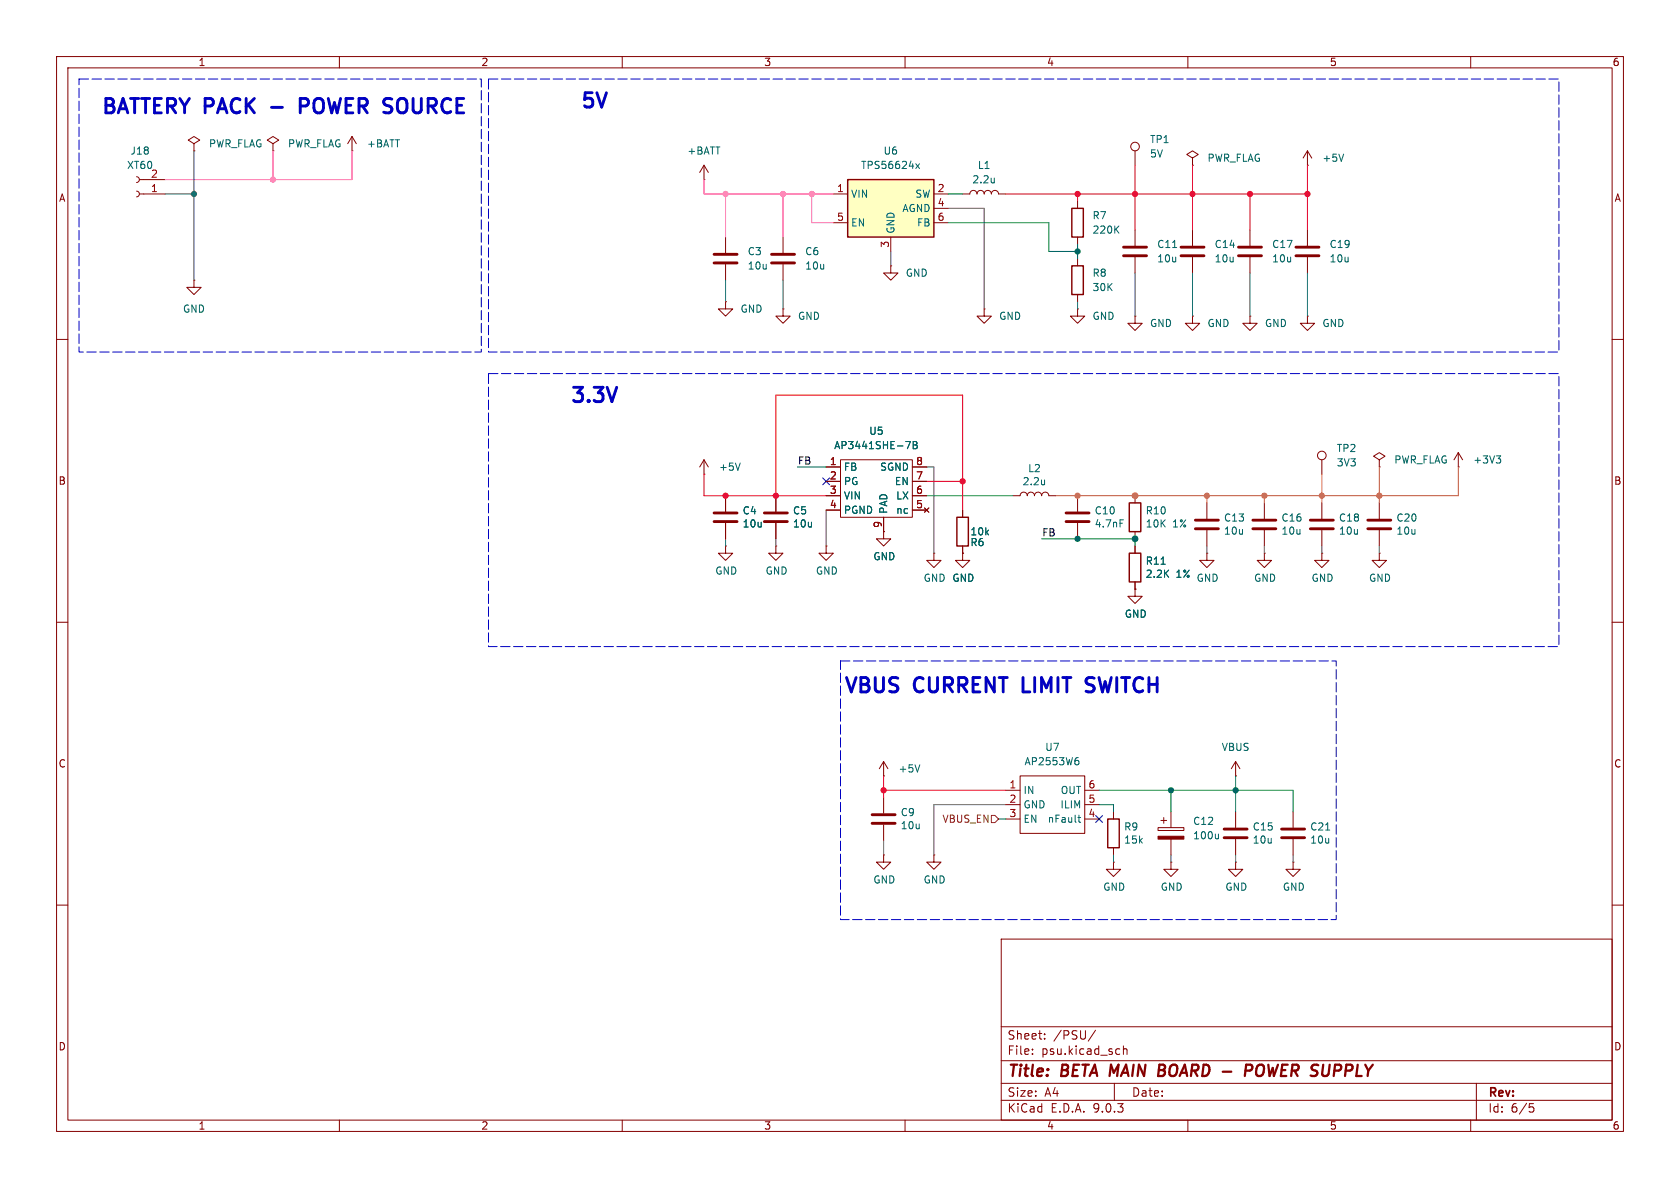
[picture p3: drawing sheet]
<svg xmlns="http://www.w3.org/2000/svg" width="297mm" height="210mm" viewBox="0 0 297 210" stroke-linecap="round" stroke-linejoin="round" font-family="sans-serif">
<g fill="none" stroke="#840000" stroke-width=".18">
<path d="M10 10h277v190h-277zM12 12h273v186h-273zM60 10v2M110 10v2M160 10v2M210 10v2M260 10v2M24.1 33.8l.4 .1 .1 .4-.1 .3-.4 .2M24.1 31.2l.4 .2 .1 .4-.1 .3-.4 .2M24.6 34.3h4.6M24.6 31.8h4.6M34.3 25.4l1-.6-1-.7-1 .7 1 .6v1.3"/>
<path d="M34.3 26.7h.1M48.3 25.4l1-.6-1-.7-1.1 .7 1.1 .6v1.3M48.3 26.7h.1M62.2 26.7h.1M62.2 24.1l-.7 1.3M62.2 24.1l.8 1.3M62.2 24.1v2.6M124.5 31.8h.1M124.5 29.2v2.6M124.5 29.2l-.8 1.3M124.5 29.2l.7 1.3M170.2 34.3h1.2a.64 .64 0 0 1 .7-.6 .64 .64 0 0 1 .6 .6 .64 .64 0 0 1 .7-.6 .64 .64 0 0 1 .6 .6 .64 .64 0 0 1 .6-.6 .64 .64 0 0 1 .7 .6 .64 .64 0 0 1 .6-.6 .64 .64 0 0 1 .6 .6h1.3"/>
<path d="M190.5 35.6v1.2M200.7 26.7v2.5M210.8 27.9l1-.6-1-.6-1 .6 1 .6v1.3M210.8 29.2h.1M231.1 29.2h.1M231.1 26.7l-.7 1.2M231.1 26.7l.8 1.2M231.1 26.7v2.5M34.3 49.5v1.3h1.3l-1.3 1.3-1.3-1.3h1.3M34.3 49.5h.1M128.3 53.3v1.3h1.2l-1.2 1.3-1.3-1.3h1.3M128.3 53.3h.1"/>
<path d="M128.3 41.9v2.8M128.3 46.7v2.8M138.4 54.6v1.3h1.3l-1.3 1.3-1.2-1.3h1.2M138.4 54.6h.1M138.4 41.9v2.8M138.4 46.7v2.8M157.5 47v1.3h1.2l-1.2 1.2-1.3-1.2h1.3M157.5 47h.1M174 54.6v1.3h1.3l-1.3 1.3-1.3-1.3h1.3M174 54.6h.1M190.5 54.6v1.3h1.3l-1.3 1.3-1.3-1.3h1.3M190.5 54.6h.1"/>
<path d="M190.5 41.9v1.3M190.5 45.7v1.3M190.5 52.1v1.2M200.7 55.9v1.3h1.2l-1.2 1.2-1.3-1.2h1.3M200.7 55.9h.1M200.7 40.6v2.8M200.7 45.5v2.8M210.8 55.9v1.3h1.3l-1.3 1.2-1.3-1.2h1.3M210.8 55.9h.1M210.8 40.6v2.8M210.8 45.5v2.8M221 55.9v1.3h1.2l-1.2 1.2-1.3-1.2h1.3"/>
<path d="M221 55.9h.1M221 40.6v2.8M221 45.5v2.8M231.1 55.9v1.3h1.3l-1.3 1.2-1.2-1.2h1.2M231.1 55.9h.1M231.1 40.6v2.8M231.1 45.5v2.8M10 60h2M285 60h2M124.5 83.8h.1M124.5 81.3l-.8 1.3M124.5 81.3l.7 1.3"/>
<path d="M124.5 81.3v2.5M128.3 96.5v1.3h1.2l-1.2 1.3-1.3-1.3h1.3M128.3 96.5h.1M128.3 87.6v2.8M128.3 92.5v2.8M137.2 96.5v1.3h1.2l-1.2 1.3-1.3-1.3h1.3M137.2 96.5h.1M137.2 87.6v2.8M137.2 92.5v2.8M146 96.5v1.3h1.3l-1.3 1.3-1.2-1.3h1.2M146 96.5h.1M146 87.6h2.6"/>
<path d="M146 82.6h2.6M146 85.1h2.6M146 90.2h2.6M148.6 81.3h12.7v10.1h-12.7zM156.2 94v1.3h1.3l-1.3 1.2-1.3-1.2h1.3M156.2 94h.1M156.2 91.4v2.6M161.3 87.6h2.5M161.3 82.6h2.5M161.3 85.1h2.5M161.3 90.2h2.5M163.4 89.8l.8 .8"/>
<path d="M164.2 89.8l-.8 .8M165.1 97.8v1.3h1.3l-1.3 1.2-1.3-1.2h1.3M165.1 97.8h.1M170.2 97.8v1.3h1.2l-1.2 1.2-1.3-1.2h1.3M170.2 97.8h.1M170.2 90.2v1.2M170.2 96.5v1.3M179.1 87.6h1.2a.64 .64 0 0 1 .7-.6 .64 .64 0 0 1 .6 .6 .64 .64 0 0 1 .6-.6 .64 .64 0 0 1 .7 .6 .64 .64 0 0 1 .6-.6 .64 .64 0 0 1 .6 .6 .64 .64 0 0 1 .7-.6 .64 .64 0 0 1 .6 .6h1.3M200.7 87.6v1.3M200.7 94v1.3M213.4 97.8v1.3h1.2l-1.2 1.2-1.3-1.2h1.3M213.4 97.8h.1"/>
<path d="M213.4 88.9v2.8M213.4 93.7v2.8M223.5 97.8v1.3h1.3l-1.3 1.2-1.3-1.2h1.3M223.5 97.8h.1M223.5 88.9v2.8M223.5 93.7v2.8M233.7 97.8v1.3h1.2l-1.2 1.2-1.3-1.2h1.3M233.7 97.8h.1M233.7 81.3v2.5M233.7 88.9v2.8M233.7 93.7v2.8M243.8 81.3l1.1-.7-1.1-.6-1 .6 1 .7v1.3"/>
<path d="M243.8 82.6h.1M243.8 97.8v1.3h1.3l-1.3 1.2-1.2-1.2h1.2M243.8 97.8h.1M243.8 88.9v2.8M243.8 93.7v2.8M257.8 82.6h.1M257.8 80l-.8 1.3M257.8 80l.8 1.3M257.8 80v2.6M10 110h2M285 110h2M156.2 137.2h.1"/>
<path d="M156.2 134.6l-.8 1.3M156.2 134.6l.8 1.3M156.2 134.6v2.6M177.8 139.7h2.5M180.3 137.2h11.5v10.1h-11.5zM191.8 139.7h2.5M218.4 137.2h.1M218.4 134.6v2.6M218.4 134.6l-.7 1.3M218.4 134.6l.8 1.3M156.2 151.1v1.3h1.3l-1.3 1.3-1.3-1.3h1.3M156.2 151.1h.1"/>
<path d="M156.2 141v2.8M156.2 145.8v2.8M165.1 151.1v1.3h1.3l-1.3 1.3-1.3-1.3h1.3M165.1 151.1h.1M177.8 142.2h2.5M177.8 144.8h2.5M191.8 142.2h2.5M191.8 144.8h2.5M196.8 152.4v1.3h1.3l-1.3 1.2-1.2-1.2h1.2M196.8 152.4h.1M196.8 143.5v1.3M196.8 149.9v1.2"/>
<path d="M204.7 146.3h4.6v.5h-4.6zM205.2 145h1M205.7 144.5v1M207 152.4v1.3h1.3l-1.3 1.2-1.3-1.2h1.3M207 152.4h.1M207 143.5v2.8M207 148.3v2.8M218.4 152.4v1.3h1.3l-1.3 1.2-1.2-1.2h1.2M218.4 152.4h.1M218.4 143.5v2.8M218.4 148.3v2.8M228.6 152.4v1.3h1.3l-1.3 1.2-1.3-1.2h1.3"/>
<path d="M228.6 152.4h.1M228.6 143.5v2.8M228.6 148.3v2.8M10 160h2M177 166h108v32h-108zM285 160h2M60 198v2M110 198v2M160 198v2M177 194.5h108M177 191.5h108M177 187.5h108"/>
<path d="M177 181.5h108M182.5 186.3v.1M182.5 185.5v.1M184.7 183.6v.1M184.7 182.8v.1M193.7 182.1l-1.3 2M197 191.5v3M197.8 185.4l.2 .1M198 186.3l-.2 .1M198.6 184.9v1.5M198.6 185.5l.2-.1 .4 .1v.9M210 198v2"/>
<path d="M260 198v2M261 191.5v6.5M270.4 195.1h.7M270.5 195.7h.4l.3 .3-.2 .5-.5 .1"/>
<circle cx="200.7" cy="25.9" r=".76"/>
<circle cx="233.7" cy="80.5" r=".76"/>
</g>
<path d="M204.9 189.2h.6M205 188.2h.6M205.5 189.2l.3 .1M205.7 190.1l-1 .1M205.7 189.1l-.2 .1M220.3 188.2l1 .1a.58 .58 0 0 1-.4 1h-.7M222.7 188.2l-.2 .1a1.48 1.48 0 0 0-.2 1.8l.5 .1" fill="none" stroke="#840000" stroke-width=".4"/>
<g fill="none" stroke="#840000" stroke-width=".51">
<path d="M126.2 45h4.1M126.2 46.5h4.1M136.4 45h4.1M136.4 46.5h4.1M198.6 43.7h4.1M198.6 45.2h4.1M208.8 43.7h4.1M208.8 45.2h4.1M218.9 43.7h4.1M218.9 45.2h4.1M229.1 43.7h4.1M229.1 45.2h4.1"/>
<path d="M126.2 90.7h4.1M126.2 92.2h4.1M135.1 90.7h4.1M135.1 92.2h4.1M211.3 91.9h4.1M211.3 93.5h4.1M221.5 91.9h4.1M221.5 93.5h4.1M231.6 91.9h4.1M231.6 93.5h4.1M241.8 91.9h4.1M241.8 93.5h4.1"/>
<path d="M154.2 144h4M154.2 145.5h4M216.4 146.6h4.1M216.4 148.1h4.1M226.6 146.6h4M226.6 148.1h4"/>
</g>
<path d="M189.5 36.8h2v5.1h-2zM189.5 47h2v5.1h-2zM169.2 91.4h2v5.1h-2zM199.6 88.9h2.1v5.1h-2.1zM195.8 144.8h2.1v5.1h-2.1z" fill="none" stroke="#840000" stroke-width=".25"/>
<g fill="none" stroke="#006464" stroke-width=".18">
<path d="M175.8 31.5v.8M175.8 32.2l-.1 .1M197.8 39.9l-.7 .8M237.5 27.2l-.4 1.3M197.3 40.5l.5 .7M207.3 43.8h.7M160.1 78h.9l-.6 1.3M161.4 78h.5l.2 .3-.2 .4 .2 .1 .1 .3-.3 .2h-.5zM161.4 78.7h.5M130.9 81.9l-.5 1.2M184.7 84.8v.9M184.7 85.6h-.1"/>
<path d="M264.5 80.6h.8l-.4 .5M265.1 81.1l.2 .2v.3l-.2 .3M162.6 135.2l-.4 1.3M190.4 133.9h.2M190.5 134.4l.2 .3v.3l-.2 .2M190.6 144.5h.4M190.7 144.1v1.1l.3 .2M215.4 147.4v.9M215.4 148.2l-.2 .1M234.4 146.7h.7"/>
</g>
<path d="M204.7 147.8h4.6v.5h-4.6z" fill="#840000" stroke="#840000" stroke-width=".18"/>
<path d="M149.9 31.8h15.2v10.1h-15.2z" fill="#ffffc2"/>
<path d="M149.9 31.8h15.2v10.1h-15.2zM199.6 97.8h2.1v5.1h-2.1z" fill="none" stroke="#840000" stroke-width=".25"/>
<g fill="none" stroke="#840000" stroke-width=".18">
<path d="M147.3 34.3h2.6M147.3 39.4h2.6M165.1 34.3h2.5M165.1 39.4h2.5M165.1 36.8h2.5M157.5 41.9v2.6M128.3 87.6v2.8M128.3 92.5v2.8M137.2 87.6v2.8M137.2 92.5v2.8M146 82.6h2.6M146 85.1h2.6"/>
<path d="M146 87.6h2.6M146 90.2h2.6M156.2 94h.1M156.2 91.4v2.6M161.3 82.6h2.5M161.3 85.1h2.5M161.3 87.6h2.5M161.3 90.2h2.5M163.4 89.8l.8 .8M164.2 89.8l-.8 .8M170.2 97.8h.1M170.2 90.2v1.2"/>
<path d="M170.2 96.5v1.3M190.5 87.6v2.8M190.5 92.5v2.8M200.7 96.5v1.3M200.7 104.1v1.3h1.2l-1.2 1.3-1.3-1.3h1.3M200.7 104.1h.1M200.7 102.9v1.2"/>
</g>
<path d="M161.9 28.9l.7 .9M162.6 28.9l-.7 .9M160.1 78h.9l-.6 1.3M161.4 78h.5l.2 .3-.2 .4 .2 .1 .1 .3-.3 .2h-.5zM161.4 78.7h.5M198 91.9h.6M205.3 99.7h.7" fill="none" stroke="#006464" stroke-width=".18"/>
<path d="M188.5 90.7h4M188.5 92.2h4" fill="none" stroke="#840000" stroke-width=".51"/>
<path d="M175.3 144.1h.6l.6 .7-.6 .6h-.6z" fill="none" stroke="#725600" stroke-width=".18"/>
<path d="M167.6 39.4h17.8v5.1h5.1M167.6 34.3h2.6M190.5 43.2v2.5M141 82.6h5M163.8 87.6h15.3M184.1 95.3h16.6v1.2M194.3 139.7h34.3v3.8M207 139.7v3.8M218.4 137.2v6.3M176.5 144.8h1.3M194.3 142.2h2.5v1.3" fill="none" stroke="#009600" stroke-width=".18"/>
<g fill="none" stroke="#484848" stroke-width=".18">
<path d="M29.2 34.3h5.1M34.3 26.7v22.8M167.6 36.8h6.4v17.8M128.3 49.5v3.8M138.4 49.5v5.1M157.5 44.5v2.5M190.5 53.3v1.3M200.7 48.3v7.6M210.8 48.3v7.6M221 48.3v7.6M231.1 48.3v7.6M128.3 95.3v1.2"/>
<path d="M137.2 95.3v1.2M146 90.2v6.3M163.8 82.6h1.3v15.2M213.4 96.5v1.3M223.5 96.5v1.3M233.7 96.5v1.3M243.8 96.5v1.3M156.2 148.6v2.5M177.8 142.2h-12.7v8.9M196.8 151.1v1.3M207 151.1v1.3M218.4 151.1v1.3"/>
<path d="M228.6 151.1v1.3"/>
</g>
<path d="M177.8 34.3h53.3M190.5 34.3v1.3M200.7 29.2v11.4M210.8 29.2v11.4M221 34.3v6.3M231.1 29.2v11.4M124.5 83.8v3.8h21.5M137.2 87.6v-17.7h33v20.3M163.8 85.1h6.4M156.2 137.2v3.8M156.2 139.7h21.6" fill="none" stroke="#ff000d" stroke-width=".18"/>
<path d="M48.3 26.7v5.1M62.2 26.7v5.1h-33M124.5 31.8v2.5h22.8M128.3 34.3v7.6M138.4 34.3v7.6M143.5 34.3v5.1h3.8" fill="none" stroke="#ff18f1" stroke-width=".18"/>
<path d="M213.4 87.6v1.3M223.5 87.6v1.3M233.7 83.8v5.1M243.8 82.6v6.3M257.8 82.6v5h-71.1" fill="none" stroke="#ff7d13" stroke-width=".18"/>
<path d="M145.4 84.5l1.3 1.2M146.7 84.5l-1.3 1.2M193.7 144.2l1.2 1.2M194.9 144.2l-1.2 1.2" fill="none" stroke="#000084" stroke-width=".18"/>
<path d="M48 19h1.9M53.1 18.7h.9M54 17.4h-.9v2.5M109 68.5l-.8 2.5M193.1 119.8h-.6l-.4 .2M192 122.2l1 .1M192.1 120.7l.9 .4" fill="none" stroke="#0000c2" stroke-width=".51"/>
<path d="M14 14h71.1v48.2h-71.1zM86.4 14h189.2v48.2h-189.2zM86.4 66h189.2v48.3h-189.2zM148.6 116.8h87.6v45.8h-87.6z" fill="none" stroke="#0000c2" stroke-width=".18" stroke-dasharray="1.7 .6"/>
<g fill="#ff000d" stroke="#ff000d" stroke-width=".18">
<circle cx="190.5" cy="34.3" r=".46"/>
<circle cx="200.7" cy="34.3" r=".46"/>
<circle cx="231.1" cy="34.3" r=".46"/>
<circle cx="221" cy="34.3" r=".46"/>
<circle cx="210.8" cy="34.3" r=".46"/>
<circle cx="156.2" cy="139.7" r=".46"/>
<circle cx="128.3" cy="87.6" r=".46"/>
<circle cx="137.2" cy="87.6" r=".46"/>
<circle cx="170.2" cy="85.1" r=".46"/>
</g>
<g fill="#009600" stroke="#009600" stroke-width=".18">
<circle cx="190.5" cy="95.3" r=".46"/>
<circle cx="207" cy="139.7" r=".46"/>
<circle cx="218.4" cy="139.7" r=".46"/>
<circle cx="200.7" cy="95.3" r=".51"/>
<circle cx="190.5" cy="44.5" r=".46"/>
</g>
<g fill="#ff7d13" stroke="#ff7d13" stroke-width=".18">
<circle cx="190.5" cy="87.6" r=".46"/>
<circle cx="243.8" cy="87.6" r=".46"/>
<circle cx="233.7" cy="87.6" r=".46"/>
<circle cx="213.4" cy="87.6" r=".46"/>
<circle cx="223.5" cy="87.6" r=".46"/>
<circle cx="200.7" cy="87.6" r=".51"/>
</g>
<g fill="#ff18f1" stroke="#ff18f1" stroke-width=".18">
<circle cx="48.3" cy="31.8" r=".46"/>
<circle cx="138.4" cy="34.3" r=".46"/>
<circle cx="128.3" cy="34.3" r=".46"/>
<circle cx="143.5" cy="34.3" r=".46"/>
</g>
<circle cx="34.3" cy="34.3" r=".46" fill="#484848" stroke="#484848" stroke-width=".18"/>
<g font-size="3.5" fill="#0000c2">
<text x="17.6" y="20.8">BATTERY PACK</text>
<text x="55" y="20.8">POWER</text>
<text x="70.9" y="20.8">SOURCE</text>
<text x="102.3" y="19.8">5V</text>
<text x="100.5" y="71.9">3.3V</text>
<text x="148.9" y="123.2">VBUS</text>
<text x="161.7" y="123.2">CURRENT</text>
<text x="181.8" y="123.2">LIMIT</text>
<text x="194" y="123.2">SWITCH</text>
</g>
<g font-size="2.8" fill="#840000">
<text x="178" y="190.9">Title:</text>
<text x="187.7" y="190.9">BETA MAIN</text>
<text x="206.4" y="190.9">BOARD -</text>
<text x="223.3" y="190.9">POWER SUPPLY</text>
</g>
<g font-size="2.1" fill="#840000">
<text x="178" y="184">Sheet:</text>
<text x="186.2" y="184">/PSU/</text>
<text x="178" y="186.7">File:</text>
<text x="184.1" y="186.7">psu.kicad_sch</text>
<text x="178" y="196.9">KiCad</text>
<text x="178" y="194.1">Size:</text>
<text x="184.7" y="194.1">A4</text>
<text x="185.7" y="196.9">E.D.A.</text>
<text x="193.3" y="196.9">9.0.3</text>
<text x="200" y="194.1">Date:</text>
<text x="263" y="194.3">Rev:</text>
<text x="263" y="196.9">Id:</text>
<text x="267.1" y="196.9">6/5</text>
</g>
<g font-size="1.8" fill="#840000">
<text x="35" y="11.9">1</text>
<text x="85" y="11.9">2</text>
<text x="135" y="11.9">3</text>
<text x="185" y="11.9">4</text>
<text x="235" y="11.9">5</text>
<text x="285" y="11.9">6</text>
<text x="10.3" y="35.9">A</text>
<text x="285.3" y="35.9">A</text>
<text x="10.3" y="85.9">B</text>
<text x="285.3" y="85.9">B</text>
<text x="10.3" y="135.9">C</text>
<text x="285.3" y="135.9">C</text>
<text x="10.3" y="185.9">D</text>
<text x="285.3" y="185.9">D</text>
<text x="35" y="199.9">1</text>
<text x="85" y="199.9">2</text>
<text x="135" y="199.9">3</text>
<text x="185" y="199.9">4</text>
<text x="235" y="199.9">5</text>
<text x="285" y="199.9">6</text>
</g>
<g font-size="1.8" fill="#006464">
<text x="23" y="27.5">J18</text>
<text x="36.8" y="26.3">PWR_FLAG</text>
<text x="50.8" y="26.3">PWR_FLAG</text>
<text x="64.8" y="26.3">+BATT</text>
<text x="121.4" y="27.5">+BATT</text>
<text x="156.1" y="27.5">U6</text>
<text x="203.2" y="25.5">TP1</text>
<text x="203.2" y="28">5V</text>
<text x="213.4" y="28.8">PWR_FLAG</text>
<text x="233.7" y="28.8">+5V</text>
<text x="22.4" y="30.1">XT60</text>
<text x="26.6" y="31.5">2</text>
<text x="150.4" y="35.2">VIN</text>
<text x="152.1" y="30.1">TPS56624x</text>
<text x="161.7" y="35.2">SW</text>
<text x="171.8" y="32.6">2.2u</text>
<text x="172.8" y="30.1">L1</text>
<text x="150.4" y="40.2">EN</text>
<text x="158.3" y="41.4" transform="rotate(-90 158.3 41.4)">GND</text>
<text x="159.4" y="37.7">AGND</text>
<text x="162" y="40.2">FB</text>
<text x="193" y="39">R7</text>
<text x="193" y="41.5">220K</text>
<text x="132.1" y="45.3">C3</text>
<text x="132.1" y="47.9">10u</text>
<text x="142.2" y="45.3">C6</text>
<text x="142.2" y="47.9">10u</text>
<text x="204.5" y="44">C11</text>
<text x="204.5" y="46.6">10u</text>
<text x="214.6" y="44">C14</text>
<text x="214.6" y="46.6">10u</text>
<text x="224.8" y="44">C17</text>
<text x="224.8" y="46.6">10u</text>
<text x="235" y="44">C19</text>
<text x="235" y="46.6">10u</text>
<text x="160" y="49.1">GND</text>
<text x="193" y="49.1">R8</text>
<text x="193" y="51.7">30K</text>
<text x="32.3" y="55.5">GND</text>
<text x="130.8" y="55.5">GND</text>
<text x="141" y="56.7">GND</text>
<text x="176.5" y="56.7">GND</text>
<text x="193" y="56.7">GND</text>
<text x="203.2" y="58">GND</text>
<text x="213.4" y="58">GND</text>
<text x="223.5" y="58">GND</text>
<text x="233.7" y="58">GND</text>
<text x="153.6" y="77.1">U5</text>
<text x="127" y="83.4">+5V</text>
<text x="147.4" y="79.6">AP3441SHE-7B</text>
<text x="149.1" y="83.4">FB</text>
<text x="155.5" y="83.4">SGND</text>
<text x="181.7" y="83.7">L2</text>
<text x="236.2" y="80.1">TP2</text>
<text x="236.2" y="82.7">3V3</text>
<text x="246.4" y="82.1">PWR_FLAG</text>
<text x="260.4" y="82.1">+3V3</text>
<text x="149.1" y="86">PG</text>
<text x="149.1" y="88.5">VIN</text>
<text x="158.1" y="86">EN</text>
<text x="158.3" y="88.5">LX</text>
<text x="180.7" y="86">2.2u</text>
<text x="131.2" y="91.1">C4</text>
<text x="131.2" y="93.4">10u</text>
<text x="140.1" y="91.1">C5</text>
<text x="140.1" y="93.4">10u</text>
<text x="149.1" y="91">PGND</text>
<text x="157.1" y="90.9" transform="rotate(-90 157.1 90.9)">PAD</text>
<text x="158.3" y="91">nc</text>
<text x="171.5" y="94.8">10k</text>
<text x="193.4" y="91.1">C10</text>
<text x="193.4" y="93.4">4.7nF</text>
<text x="202.4" y="93.4">10K</text>
<text x="202.4" y="91.1">R10</text>
<text x="207.3" y="93.4">1%</text>
<text x="216.3" y="92.4">C13</text>
<text x="216.3" y="94.7">10u</text>
<text x="226.5" y="92.4">C16</text>
<text x="226.5" y="94.7">10u</text>
<text x="236.6" y="92.4">C18</text>
<text x="236.6" y="94.7">10u</text>
<text x="246.8" y="92.4">C20</text>
<text x="246.8" y="94.7">10u</text>
<text x="126.4" y="101.8">GND</text>
<text x="135.3" y="101.8">GND</text>
<text x="144.1" y="101.8">GND</text>
<text x="154.3" y="99.2">GND</text>
<text x="171.5" y="96.7">R6</text>
<text x="202.4" y="100">R11</text>
<text x="163.2" y="103">GND GND</text>
<text x="168.3" y="103">GND</text>
<text x="202.4" y="102.3">2.2K</text>
<text x="207.9" y="102.3">1%</text>
<text x="211.5" y="103">GND</text>
<text x="221.6" y="103">GND</text>
<text x="231.8" y="103">GND</text>
<text x="241.9" y="103">GND</text>
<text x="198.8" y="109.4">GND</text>
<text x="158.8" y="136.8">+5V</text>
<text x="181" y="135.5">AP2553W6</text>
<text x="184.7" y="132.9">U7</text>
<text x="215.9" y="132.9">VBUS</text>
<text x="180.8" y="140.6">IN</text>
<text x="180.8" y="143.1">GND</text>
<text x="187.4" y="143.1">ILIM</text>
<text x="187.4" y="140.6">OUT</text>
<text x="159.1" y="144.5">C9</text>
<text x="159.1" y="146.8">10u</text>
<text x="180.8" y="145.6">EN</text>
<text x="185.1" y="145.6">nFault</text>
<text x="198.6" y="147">R9</text>
<text x="198.6" y="149.3">15k</text>
<text x="210.8" y="148.6">100u</text>
<text x="210.8" y="146">C12</text>
<text x="221.4" y="147">C15</text>
<text x="221.4" y="149.3">10u</text>
<text x="231.5" y="147">C21</text>
<text x="231.5" y="149.3">10u</text>
<text x="154.3" y="156.4">GND</text>
<text x="163.2" y="156.4">GND</text>
<text x="194.9" y="157.7">GND</text>
<text x="205.1" y="157.7">GND</text>
<text x="216.5" y="157.7">GND</text>
<text x="226.7" y="157.7">GND</text>
</g>
<g font-size="1.8" fill="#a90000">
<text x="26.6" y="34">1</text>
<text x="147.9" y="34">1</text>
<text x="165.7" y="34">2</text>
<text x="147.9" y="39.1">5</text>
<text x="165.7" y="36.6">4</text>
<text x="165.7" y="39.1">6</text>
<text x="157.2" y="43.9" transform="rotate(-90 157.2 43.9)">3</text>
<text x="146.6" y="82.3">1</text>
<text x="161.9" y="82.3">8</text>
<text x="146.6" y="84.8">2</text>
<text x="146.6" y="87.4">3</text>
<text x="146.6" y="89.9">4</text>
<text x="161.9" y="84.8">7</text>
<text x="161.9" y="87.4">6</text>
<text x="161.9" y="89.9">5</text>
<text x="156" y="93.4" transform="rotate(-90 156 93.4)">9</text>
<text x="178.4" y="139.4">1</text>
<text x="178.4" y="142">2</text>
<text x="192.3" y="139.4">6</text>
<text x="192.3" y="142">5</text>
<text x="178.4" y="144.5">3</text>
<text x="192.3" y="144.5">4</text>
</g>
<g font-size="1.8" fill="#0f0f0f">
<text x="141" y="82.2">FB</text>
<text x="184.1" y="94.9">FB</text>
</g>
<text font-size="1.8" fill="#725600" x="166.5" y="145.6">VBUS_EN</text>
</svg>
